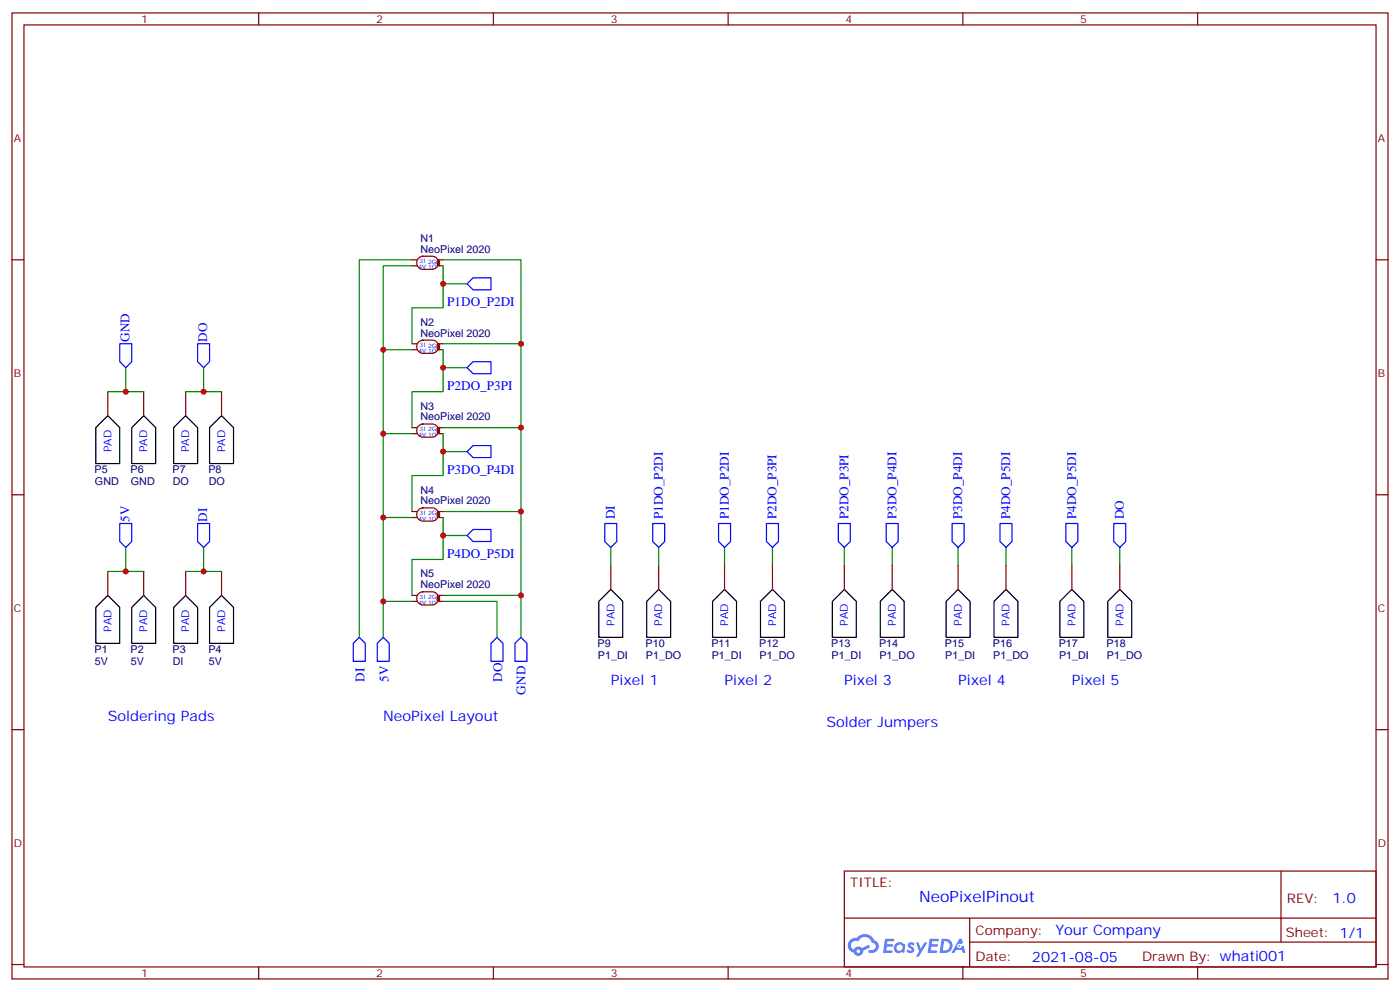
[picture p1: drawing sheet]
<svg xmlns="http://www.w3.org/2000/svg" width="412mm" height="292mm" viewBox="0 0 412 292" stroke-linecap="round" stroke-linejoin="round" font-family="sans-serif">
<g fill="none" stroke="#870000" stroke-width=".35">
<path d="M3.5 3.8h405.4v284.3h-405.4zM7.1 7.3h398.2v277.3h-398.2zM76.2 3.8v3.5M145.3 3.8v3.5M214.5 3.8v3.5M283.6 3.8v3.5M352.8 3.8v3.5M3.5 76.5h3.6M405.3 76.5h3.6M3.5 145.6h3.6M405.3 145.6h3.6M3.5 214.8h3.6"/>
<path d="M405.3 214.8h3.6M248.7 256.4h156.6v28.2h-156.6zM377.3 256.4v20.9M248.7 270.2h156.5M285.6 277.3h119.6M285.6 270.2v14.2M3.5 283.9h3.6M76.2 284.6v3.5M145.3 284.6v3.5M214.5 284.6v3.5M283.6 284.6v3.5M352.8 284.6v3.5"/>
<path d="M405.3 283.9h3.6"/>
</g>
<g fill="#5487ff">
<path d="M267.7 277.6a1.22 1.22 0 0 1 1.7 .2l-.4 .6a.47 .47 0 0 0-.3-.4 .47 .47 0 0 0-.5 .2l.1 .2a1.14 1.14 0 0 1 .8 1.8 1.14 1.14 0 0 1-1.9 0l-.2-.2 .5-.6 .7 .5a.29 .29 0 0 0 .3-.3 .29 .29 0 0 0-.2-.3 1.04 1.04 0 0 1-.6-1.7z"/>
<path d="M260.7 276.3h2.4l.3 .2-.2 .5-1.8 .1-.1 .8h1.5l.3 .4-.3 .4h-1.6l-.2 1.1h1.7l.2 .3-.2 .3-2.6 .1z"/>
<path d="M273.8 276.3h2.4l.3 .2-.1 .5-1.8 .1-.2 .8h1.6l.3 .4-.4 .4h-1.6l-.1 1.1h1.7l.2 .3-.2 .3-2.6 .1z"/>
<path d="M282.6 276.3h.7l.3 1.3-.6 .3a.69 .69 0 0 0-1 .3 .69 .69 0 0 0 .4 .9 .69 .69 0 0 0 .9-.6l.5-.2 .6 2.2h-.8l-.2-.9h-1.8l-.5 .9h-.8z"/>
<path d="M269.8 277.4h.8l.6 1.8 1.1-1.8h.9l-2.6 4.2h-.8l.9-1.5z"/>
<path d="M277.4 276.3l-.6 4.2h1.3a2.11 2.11 0 0 0 2.5-2.1 2.11 2.11 0 0 0-2.5-2.1zM278.1 277.1a1.39 1.39 0 0 1 1.7 1.4 1.39 1.39 0 0 1-1.8 1.3h-.3z"/>
<path d="M263.7 277.9a1.54 1.54 0 0 0-.1 2.2 1.54 1.54 0 0 0 2.2 .1l.6 .3 .3-2.3-.2-.3h-.4a1.49 1.49 0 0 0-2.4 0zM264 278.9a.94 .94 0 0 1 1.8 0 .94 .94 0 0 1-1.8 0z"/>
<path d="M250.4 276.7a2.18 2.18 0 0 0 1.1 3.7 1.44 1.44 0 0 0 1.6 .9 1.44 1.44 0 0 0 1.2-1.4l2-1.1-.5-.7-1.9 1a1.47 1.47 0 0 0-2.4 .4 1.39 1.39 0 0 1-.7-1.9 1.39 1.39 0 0 1 2-.5 2.12 2.12 0 0 1 2.2-1.3 2.12 2.12 0 0 1 1.9 1.7 1.14 1.14 0 0 1 1.1 1.4 1.14 1.14 0 0 1-1.7 .7 .43 .43 0 0 0-.5 .4 .43 .43 0 0 0 .4 .5 1.98 1.98 0 0 0 2.5-1.2 1.98 1.98 0 0 0-1.2-2.6 3.1 3.1 0 0 0-5.3-.6l-.9 .1zM252.3 280a.55 .55 0 0 1 1.1 0 .55 .55 0 0 1-1.1 0z"/>
<circle cx="282.6" cy="278.4" r=".26"/>
</g>
<g fill="none" stroke="#870000" stroke-width=".35">
<path d="M121.4 76.5h1.4M121.4 78.2h1.4M123.4 75.9l1.1-.5h2.9a1.95 1.95 0 0 1 1.7 2 1.95 1.95 0 0 1-1.7 1.9h-2.9a1.95 1.95 0 0 1-1.7-1.3 1.95 1.95 0 0 1 .6-2.1zM129.1 76.5h1.4M129.1 78.2h1.4M31.7 115.3v7M42.3 115.3v7M54.7 115.3v7M65.3 115.3v7M121.4 101.2h1.4M121.4 102.9h1.4M123.4 100.6l1.1-.5h2.9a1.95 1.95 0 0 1 1.7 2 1.95 1.95 0 0 1-1.7 1.9h-2.9a1.95 1.95 0 0 1-1.7-1.3 1.95 1.95 0 0 1 .6-2.1z"/>
<path d="M129.1 101.2h1.4M129.1 102.9h1.4M121.4 125.9h1.4M121.4 127.6h1.4M123.4 125.3l1.1-.5h2.9a1.95 1.95 0 0 1 1.7 2 1.95 1.95 0 0 1-1.7 1.9h-2.9a1.95 1.95 0 0 1-1.7-1.3 1.95 1.95 0 0 1 .6-2.1zM129.1 125.9h1.4M129.1 127.6h1.4M121.4 150.6h1.4M121.4 152.3h1.4M123.4 150l1.1-.5h2.9a1.95 1.95 0 0 1 1.7 1.9 1.95 1.95 0 0 1-1.7 2h-2.9a1.95 1.95 0 0 1-1.7-1.3 1.95 1.95 0 0 1 .6-2.1zM129.1 150.6h1.4M129.1 152.3h1.4"/>
<path d="M31.7 168.2v7.1M42.3 168.2v7.1M54.7 168.2v7.1M65.3 168.2v7.1M121.4 175.3h1.4M121.4 177h1.4M123.4 174.7l1.1-.5h2.9a1.95 1.95 0 0 1 1.7 1.9 1.95 1.95 0 0 1-1.7 2h-2.9a1.95 1.95 0 0 1-1.7-1.3 1.95 1.95 0 0 1 .6-2.1zM129.1 175.3h1.4M129.1 177h1.4M179.9 166.4v7.1M194 166.4v7.1M213.4 166.4v7.1"/>
<path d="M227.5 166.4v7.1M248.7 166.4v7.1M262.8 166.4v7.1M282.2 166.4v7.1M296.3 166.4v7.1M315.7 166.4v7.1M329.8 166.4v7.1"/>
</g>
<path d="M129.1 76.8v1.1M129.1 101.5v1.1M129.1 126.2v1.1M129.1 150.9v1.1M129.1 175.6v1.1" fill="none" stroke="#870000" stroke-width="1.1"/>
<g fill="none" stroke="#008700" stroke-width=".35">
<path d="M121.4 78.2h-8.5v24.7M121.4 76.5h-15.6v111.1M130.5 78.2v12.4h-9.1v10.6M130.5 76.5h23v24.7M130.5 83.5h7.1M31.7 115.3h10.6M37 108.2v7.1M54.7 115.3h10.6M60 108.2v7.1M121.4 102.9h-8.5v24.7M130.5 102.9v12.4h-9.1v10.6M130.5 101.2h23v24.7"/>
<path d="M130.5 108.2h7.1M121.4 127.6h-8.5v24.7M130.5 127.6v12.4h-9.1v10.6M130.5 125.9h23v24.7M130.5 132.9h7.1M121.4 152.3h-8.5v24.7M130.5 152.3v12.4h-9.1v10.6M130.5 150.6h23v24.7M130.5 157.6h7.1M31.7 168.2h5.3M37 161.1v7.1h5.3M54.7 168.2h10.6"/>
<path d="M60 161.1v7.1M121.4 177h-8.5v10.6M130.5 177h15.9v10.6M130.5 175.3h23v12.3M179.9 161.1v5.3M194 161.1v5.3M213.4 161.1v5.3M227.5 161.1v5.3M248.7 161.1v5.3M262.8 161.1v5.3M282.2 161.1v5.3M296.3 161.1v5.3"/>
<path d="M315.7 161.1v5.3M329.8 161.1v5.3"/>
</g>
<g fill="none" stroke="#000" stroke-width=".35">
<path d="M28.2 125.9l3.5-3.6 3.6 3.6v10.6h-7.1zM38.8 125.9l3.5-3.6 3.6 3.6v10.6h-7.1zM51.2 125.9l3.5-3.6 3.5 3.6v10.6h-7zM61.7 125.9l3.6-3.6 3.5 3.6v10.6h-7.1zM28.2 178.8l3.5-3.5 3.6 3.5v10.6h-7.1zM38.8 178.8l3.5-3.5 3.6 3.5v10.6h-7.1zM51.2 178.8l3.5-3.5 3.5 3.5v10.6h-7zM61.7 178.8l3.6-3.5 3.5 3.5v10.6h-7.1zM179.9 173.5l3.5 3.5v10.6h-7v-10.6zM190.5 177l3.5-3.5 3.6 3.5v10.6h-7.1zM209.9 177l3.5-3.5 3.6 3.5v10.6h-7.1zM224 177l3.5-3.5 3.6 3.5v10.6h-7.1z"/>
<path d="M248.7 173.5l3.5 3.5v10.6h-7v-10.6zM262.8 173.5l3.5 3.5v10.6h-7v-10.6zM278.7 177l3.5-3.5 3.6 3.5v10.6h-7.1zM296.3 173.5l3.6 3.5v10.6h-7.1v-10.6zM312.2 177l3.5-3.5 3.6 3.5v10.6h-7.1zM326.3 177l3.5-3.5 3.6 3.5v10.6h-7.1z"/>
</g>
<g fill="none" stroke="#00f" stroke-width=".35">
<path d="M137.6 83.5l1.7-1.7h5.3v3.5h-5.3zM35.3 101.2h3.5v5.3l-1.8 1.7-1.7-1.7zM58.2 101.2h3.5v5.3l-1.7 1.7-1.8-1.7zM137.6 108.2l1.7-1.7h5.3v3.5h-5.3zM137.6 132.9l1.7-1.7h5.3v3.5h-5.3zM35.3 154.1h3.5v5.3l-1.8 1.7-1.7-1.7zM58.2 154.1h3.5v5.3l-1.7 1.7-1.8-1.7zM137.6 157.6l1.7-1.7h5.3v3.5h-5.3zM178.2 154.1h3.5v5.3l-1.8 1.7-1.7-1.7zM192.3 154.1h3.5v5.3l-1.8 1.7-1.7-1.7zM211.7 154.1h3.5v5.3l-1.8 1.7-1.7-1.7zM225.8 154.1h3.5v5.3l-1.8 1.7-1.7-1.7z"/>
<path d="M246.9 154.1h3.6v5.3l-1.8 1.7-1.8-1.7zM261.1 154.1h3.5v5.3l-1.8 1.7-1.7-1.7zM280.5 154.1h3.5v5.3l-1.8 1.7-1.7-1.7zM294.6 154.1h3.5v5.3l-1.8 1.7-1.7-1.7zM314 154.1h3.5v5.3l-1.8 1.7-1.7-1.7zM328.1 154.1h3.5v5.3l-1.8 1.7-1.7-1.7zM105.8 187.6l1.8 1.8v5.3h-3.5v-5.3zM112.9 187.6l1.8 1.8v5.3h-3.6v-5.3zM146.4 187.6l1.8 1.8v5.3h-3.6v-5.3zM153.5 187.6l1.7 1.8v5.3h-3.5v-5.3z"/>
</g>
<g fill="#c00">
<circle cx="130.5" cy="83.5" r=".88"/>
<circle cx="130.5" cy="108.2" r=".88"/>
<circle cx="130.5" cy="132.9" r=".88"/>
<circle cx="130.5" cy="157.6" r=".88"/>
<circle cx="112.9" cy="177" r=".88"/>
<circle cx="112.9" cy="152.3" r=".88"/>
<circle cx="112.9" cy="127.6" r=".88"/>
<circle cx="112.9" cy="102.9" r=".88"/>
<circle cx="153.5" cy="175.3" r=".88"/>
<circle cx="153.5" cy="150.6" r=".88"/>
<circle cx="153.5" cy="125.9" r=".88"/>
<circle cx="153.5" cy="101.2" r=".88"/>
<circle cx="37" cy="168.2" r=".88"/>
<circle cx="60" cy="168.2" r=".88"/>
<circle cx="60" cy="115.3" r=".88"/>
<circle cx="37" cy="115.3" r=".88"/>
</g>
<text font-size="4.6" fill="#00f" x="270.8" y="265.4">NeoPixelPinout</text>
<g font-size="4.2" fill="#00f">
<text x="179.9" y="201.7">Pixel 1</text>
<text x="213.4" y="201.7">Pixel 2</text>
<text x="248.7" y="201.7">Pixel 3</text>
<text x="282.2" y="201.7">Pixel 4</text>
<text x="315.7" y="201.7">Pixel 5</text>
<text x="31.7" y="212.3">Soldering Pads</text>
<text x="112.9" y="212.3">NeoPixel Layout</text>
<text x="243.4" y="214.1">Solder Jumpers</text>
<text x="392.5" y="265.7">1.0</text>
<text x="310.9" y="275.2">Your Company</text>
<text x="304" y="283">2021-08-05</text>
</g>
<g font-size="3.9" fill="#00f">
<text x="131.7" y="90.1">P1DO_P2DI</text>
<text x="38.1" y="100.6" transform="rotate(-90 38.1 100.6)">GND</text>
<text x="61" y="100.6" transform="rotate(-90 61 100.6)">DO</text>
<text x="131.7" y="114.8">P2DO_P3PI</text>
<text x="131.7" y="139.5">P3DO_P4DI</text>
<text x="38.1" y="153.6" transform="rotate(-90 38.1 153.6)">5V</text>
<text x="61" y="153.6" transform="rotate(-90 61 153.6)">DI</text>
<text x="181.2" y="152.9" transform="rotate(-90 181.2 152.9)">DI</text>
<text x="195.3" y="152.9" transform="rotate(-90 195.3 152.9)">P1DO_P2DI</text>
<text x="214.7" y="152.9" transform="rotate(-90 214.7 152.9)">P1DO_P2DI</text>
<text x="228.8" y="152.9" transform="rotate(-90 228.8 152.9)">P2DO_P3PI</text>
<text x="249.9" y="152.9" transform="rotate(-90 249.9 152.9)">P2DO_P3PI</text>
<text x="264.1" y="152.9" transform="rotate(-90 264.1 152.9)">P3DO_P4DI</text>
<text x="283.5" y="152.9" transform="rotate(-90 283.5 152.9)">P3DO_P4DI</text>
<text x="297.6" y="152.9" transform="rotate(-90 297.6 152.9)">P4DO_P5DI</text>
<text x="317" y="152.9" transform="rotate(-90 317 152.9)">P4DO_P5DI</text>
<text x="331.1" y="152.9" transform="rotate(-90 331.1 152.9)">DO</text>
<text x="131.7" y="164.1">P4DO_P5DI</text>
<text x="107.4" y="200.6" transform="rotate(-90 107.4 200.6)">DI</text>
<text x="114.4" y="200.6" transform="rotate(-90 114.4 200.6)">5V</text>
<text x="147.9" y="200.6" transform="rotate(-90 147.9 200.6)">DO</text>
<text x="154.8" y="204.4" transform="rotate(-90 154.8 204.4)">GND</text>
</g>
<g font-size="3.9" fill="#800">
<text x="250.5" y="261">TITLE:</text>
<text x="379.1" y="265.7">REV:</text>
<text x="287.4" y="275.2">Company:</text>
<text x="378.7" y="275.8">Sheet: 1/1</text>
<text x="287.4" y="282.9">Date:</text>
<text x="336.4" y="282.9">Drawn By: whati001</text>
</g>
<g font-size="3.2" fill="#800">
<text x="41.6" y="6.8">1</text>
<text x="110.8" y="6.8">2</text>
<text x="179.9" y="6.8">3</text>
<text x="249.1" y="6.8">4</text>
<text x="318.2" y="6.8">5</text>
<text x="4.1" y="41.9">A</text>
<text x="405.9" y="41.9">A</text>
<text x="4.1" y="111.1">B</text>
<text x="405.9" y="111.1">B</text>
<text x="4.1" y="180.2">C</text>
<text x="405.9" y="180.2">C</text>
<text x="4.1" y="249.3">D</text>
<text x="405.9" y="249.3">D</text>
<text x="41.6" y="287.6">1</text>
<text x="110.8" y="287.6">2</text>
<text x="179.9" y="287.6">3</text>
<text x="249.1" y="287.6">4</text>
<text x="318.2" y="287.6">5</text>
</g>
<g font-size="3.2" fill="#000080">
<text x="123.8" y="71.2">N1</text>
<text x="123.8" y="74.4">NeoPixel 2020</text>
<text x="123.8" y="95.9">N2</text>
<text x="123.8" y="99.1">NeoPixel 2020</text>
<text x="123.8" y="123.8">NeoPixel 2020</text>
<text x="123.8" y="120.6">N3</text>
<text x="27.9" y="139.4">P5</text>
<text x="28" y="142.9">GND</text>
<text x="38.5" y="139.4">P6</text>
<text x="38.6" y="142.9">GND</text>
<text x="50.8" y="139.4">P7</text>
<text x="50.9" y="142.9">DO</text>
<text x="61.4" y="139.4">P8</text>
<text x="61.5" y="142.9">DO</text>
<text x="123.8" y="148.4">NeoPixel 2020</text>
<text x="123.8" y="145.3">N4</text>
<text x="123.8" y="173.1">NeoPixel 2020</text>
<text x="123.8" y="170">N5</text>
<text x="176" y="190.5">P9</text>
<text x="190.2" y="190.5">P10</text>
<text x="209.6" y="190.5">P11</text>
<text x="223.7" y="190.5">P12</text>
<text x="244.8" y="190.5">P13</text>
<text x="258.9" y="190.5">P14</text>
<text x="278.4" y="190.5">P15</text>
<text x="292.5" y="190.5">P16</text>
<text x="311.9" y="190.5">P17</text>
<text x="326" y="190.5">P18</text>
<text x="27.9" y="192.3">P1</text>
<text x="28" y="195.8">5V</text>
<text x="38.5" y="192.3">P2</text>
<text x="38.6" y="195.8">5V</text>
<text x="50.8" y="192.3">P3</text>
<text x="50.9" y="195.8">DI</text>
<text x="61.4" y="192.3">P4</text>
<text x="61.5" y="195.8">5V</text>
<text x="176.1" y="194">P1_DI</text>
<text x="190.2" y="194">P1_DO</text>
<text x="209.7" y="194">P1_DI</text>
<text x="223.8" y="194">P1_DO</text>
<text x="244.9" y="194">P1_DI</text>
<text x="259" y="194">P1_DO</text>
<text x="278.4" y="194">P1_DI</text>
<text x="292.6" y="194">P1_DO</text>
<text x="312" y="194">P1_DI</text>
<text x="326.1" y="194">P1_DO</text>
</g>
<g font-size="3.2" fill="#00f">
<text x="32.8" y="133.1" transform="rotate(-90 32.8 133.1)">PAD</text>
<text x="43.4" y="133.1" transform="rotate(-90 43.4 133.1)">PAD</text>
<text x="55.7" y="133.1" transform="rotate(-90 55.7 133.1)">PAD</text>
<text x="66.3" y="133.1" transform="rotate(-90 66.3 133.1)">PAD</text>
<text x="181" y="184.3" transform="rotate(-90 181 184.3)">PAD</text>
<text x="195.1" y="184.3" transform="rotate(-90 195.1 184.3)">PAD</text>
<text x="214.5" y="184.3" transform="rotate(-90 214.5 184.3)">PAD</text>
<text x="228.6" y="184.3" transform="rotate(-90 228.6 184.3)">PAD</text>
<text x="249.8" y="184.3" transform="rotate(-90 249.8 184.3)">PAD</text>
<text x="263.9" y="184.3" transform="rotate(-90 263.9 184.3)">PAD</text>
<text x="283.3" y="184.3" transform="rotate(-90 283.3 184.3)">PAD</text>
<text x="297.4" y="184.3" transform="rotate(-90 297.4 184.3)">PAD</text>
<text x="316.8" y="184.3" transform="rotate(-90 316.8 184.3)">PAD</text>
<text x="330.9" y="184.3" transform="rotate(-90 330.9 184.3)">PAD</text>
<text x="32.8" y="186" transform="rotate(-90 32.8 186)">PAD</text>
<text x="43.4" y="186" transform="rotate(-90 43.4 186)">PAD</text>
<text x="55.7" y="186" transform="rotate(-90 55.7 186)">PAD</text>
<text x="66.3" y="186" transform="rotate(-90 66.3 186)">PAD</text>
</g>
<g font-size="1.8" fill="#00f">
<text x="123.6" y="77.5">3I 2G</text>
<text x="123.3" y="79.3">4V 1O</text>
<text x="123.3" y="104">4V 1O</text>
<text x="123.6" y="102.2">3I 2G</text>
<text x="123.3" y="128.7">4V 1O</text>
<text x="123.6" y="126.9">3I 2G</text>
<text x="123.3" y="153.4">4V 1O</text>
<text x="123.6" y="151.6">3I 2G</text>
<text x="123.3" y="178.1">4V 1O</text>
<text x="123.6" y="176.3">3I 2G</text>
</g>
</svg>
